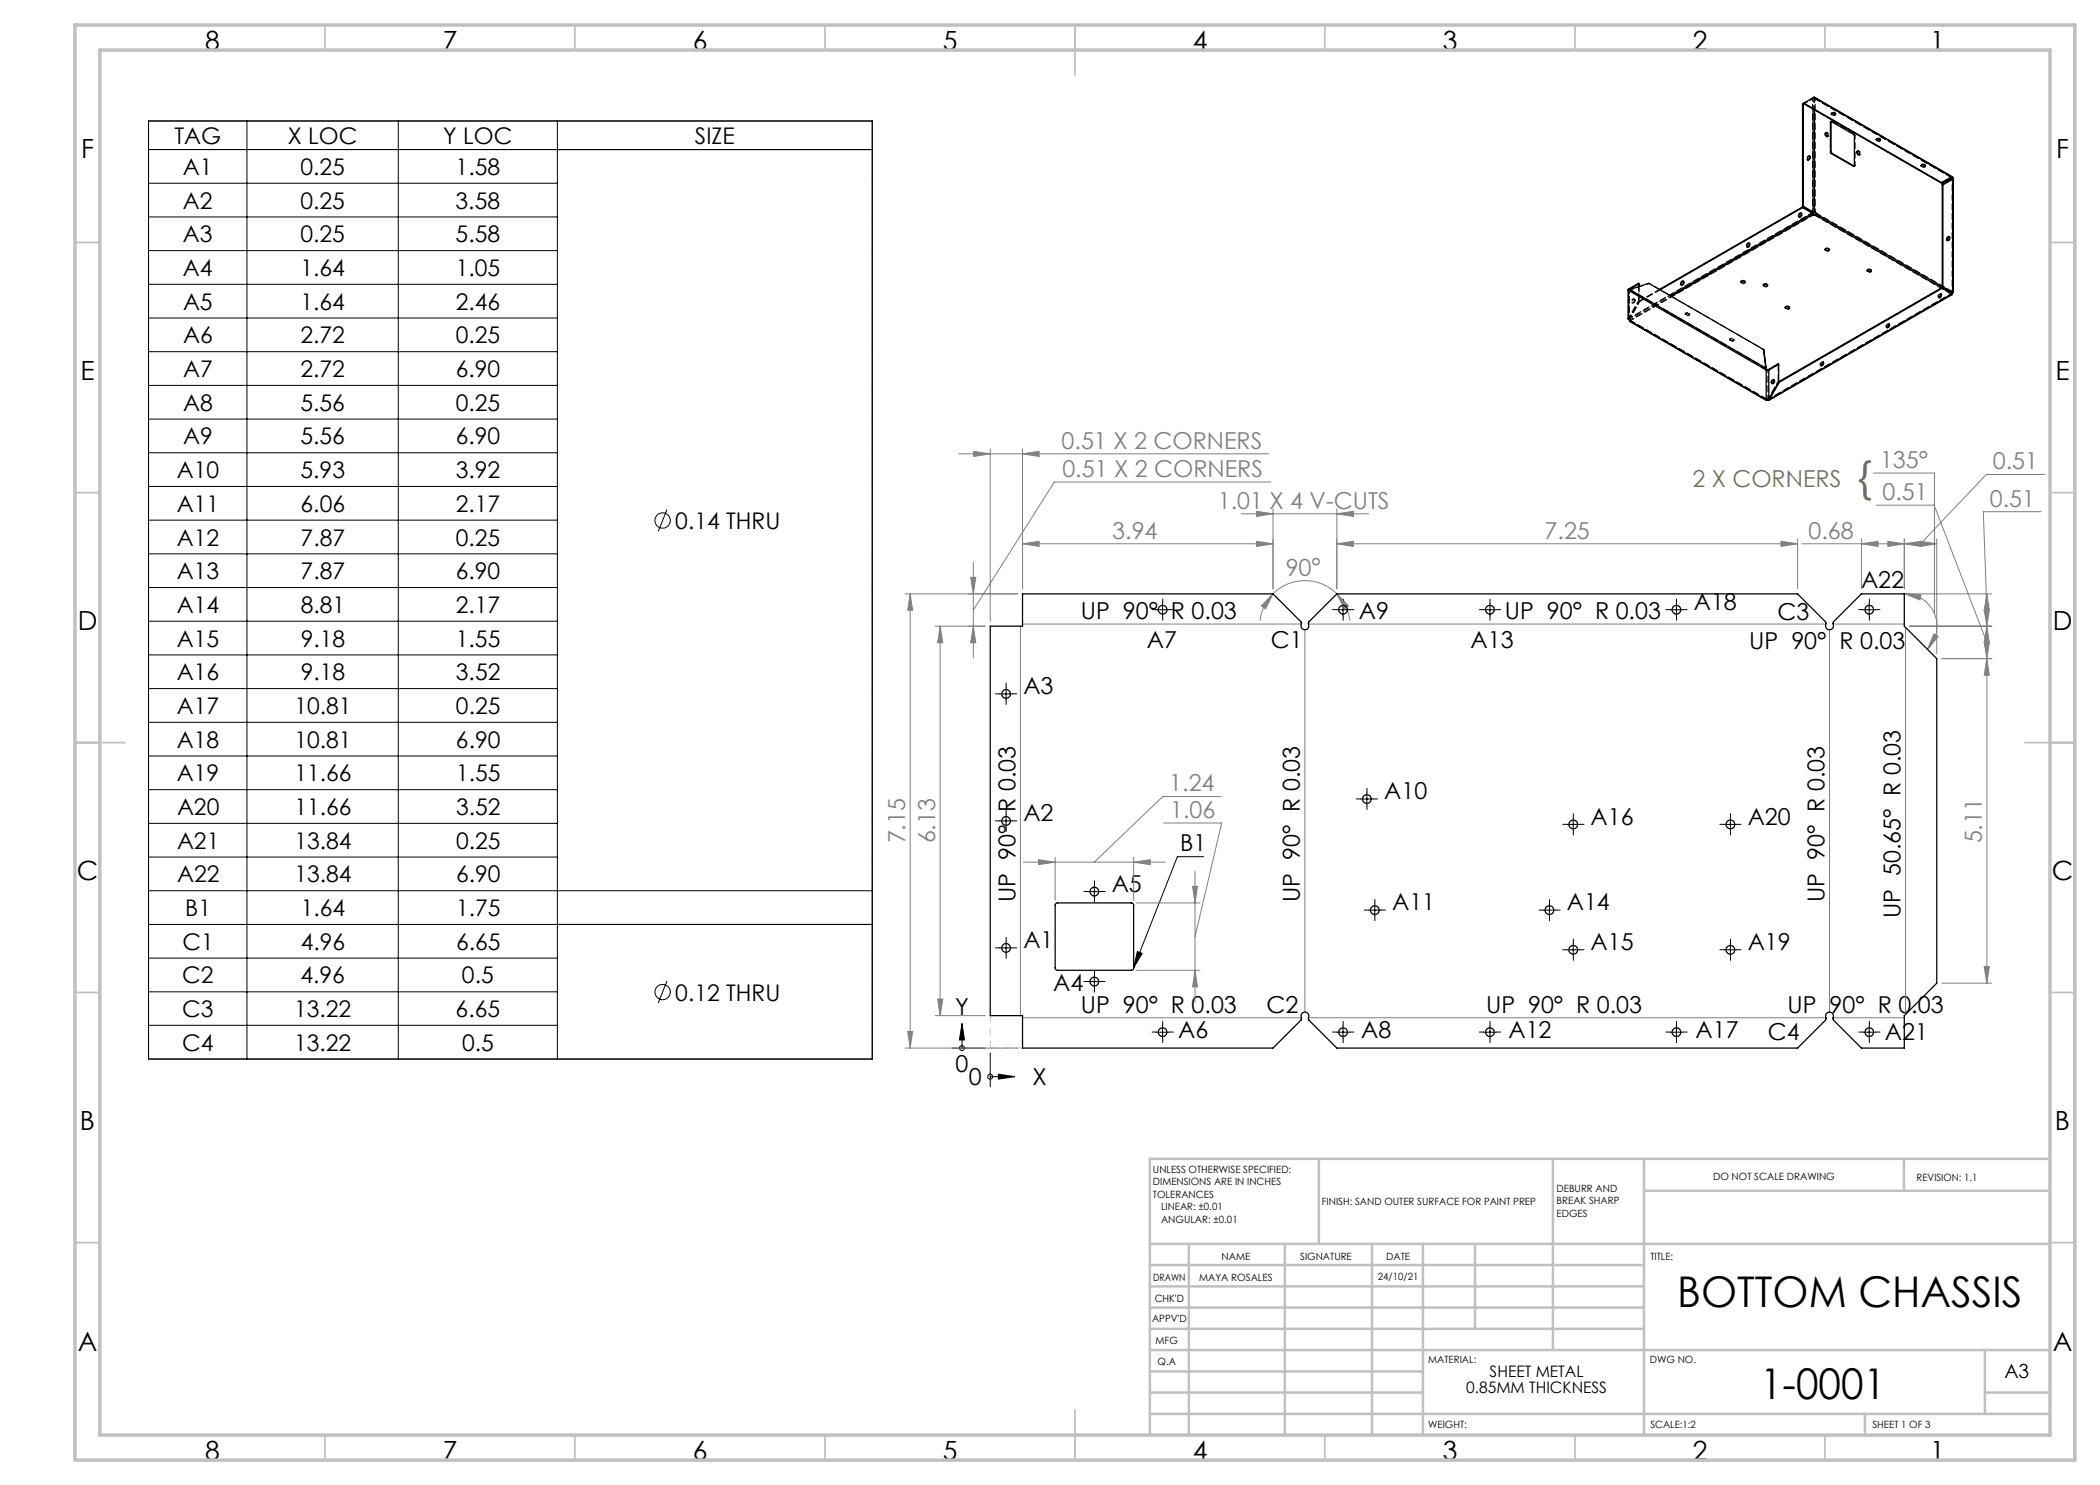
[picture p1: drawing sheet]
<svg xmlns="http://www.w3.org/2000/svg" width="420mm" height="297mm" viewBox="0 0 420 297" stroke-linecap="round" stroke-linejoin="round" font-family="sans-serif">
<g fill="none" stroke="#000" stroke-width=".2">
<path d="M29.7 29.9h144.7M29.7 24.2h144.7v187.6h-144.7zM29.7 36.7h81.8M49.4 24.2v187.6M79.7 24.2v187.6M111.5 24.2v187.6M29.7 43.4h81.8M29.7 50.1h81.8M29.7 56.9h81.8M29.7 63.6h81.8M29.7 70.3h81.8M29.7 77.1h81.8"/>
<path d="M29.7 83.8h81.8M29.7 90.6h81.8M29.7 97.3h81.8M29.7 104h81.8M29.7 110.8h81.8M29.7 117.5h81.8M133.4 101.9l-1.7 4.4M29.7 124.2h81.8M29.7 131h81.8M29.7 137.7h81.8M200 138.8h2.5M201.2 137.5v2.5"/>
<path d="M231.3 122h2.5M232.5 120.7v2.5M267.4 122h2.5M268.6 120.7v2.5M296.7 122h2.5M298 120.7v2.5M334 122h2.6M335.3 120.7v2.5M372.6 122h2.5M373.8 120.7v2.5M29.7 144.5h81.8M29.7 151.2h81.8"/>
<path d="M29.7 157.9h81.8M272.1 159.8h2.5M273.4 158.6v2.4M29.7 164.7h81.8M29.7 171.4h81.8M29.7 178.1h144.7M200 164.2h2.5M201.2 162.9v2.5M217.6 178.3h2.5M218.9 177.1v2.5M240.7 171.3h-5.2l-8.8 22.3M313.4 164.9h2.5"/>
<path d="M314.6 163.7v2.4M344.8 164.9h2.5M346.1 163.7v2.4M29.7 184.9h144.7M29.7 191.6h81.8M29.7 198.4h81.8M133.4 196.2l-1.7 4.4M200 189.6h2.5M201.2 188.3v2.5M217.6 196.3h2.5M218.9 195.1v2.5M227.5 190.3l.9 .4-1.7 2.9z"/>
<path d="M273.7 182h2.5M275 180.8v2.5M308.6 182h2.6M309.9 180.8v2.5M313.4 190h2.5M314.6 188.7v2.5M344.8 190h2.5M346.1 188.7v2.5M29.7 205.1h81.8M190.4 209.6h6.6M192.4 204.7l.5 3.3h-1zM192.4 208v1.6"/>
<path d="M198 210.6v6.7M198 215.3h1.7M199.7 214.8l3.3 .5-3.3 .5zM231.3 206.4h2.5M232.5 205.2v2.5M267.4 206.4h2.5M268.6 205.2v2.5M296.7 206.4h2.5M298 205.2v2.5M334 206.4h2.6M335.3 205.2v2.5M372.6 206.4h2.5"/>
<path d="M373.8 205.2v2.5"/>
<circle cx="132.5" cy="104.1" r="1.54"/>
<circle cx="132.5" cy="198.4" r="1.53"/>
<circle cx="192.4" cy="209.6" r=".5"/>
<circle cx="198" cy="215.3" r=".5"/>
</g>
<g fill="none" stroke="#808080" stroke-width=".2">
<path d="M191.7 90.8h62.1M194.7 90.3l3.3 .5-3.3 .5zM198 89.8v34.4M204.5 90.8l3.3-.5v1zM204.5 89.8v28M254.2 96.4h-43.3l-16.2 25.6M374.7 94.6h12.2v28.2M408.9 94.9h-11.6l-13.2 13.9M181 118.8h22.5M182 118.8l.5 3.3h-1zM182 118.8v90.8M194.1 115.5h1.1l-.5 3.3z"/>
<path d="M194.7 112.4v19.2M204.5 108.8l3.3-.5v1zM204.5 108.8h50.1M248.2 102.8h25.5M251.3 108.3l3.3 .5-3.3 .5zM251.3 102.3l3.3 .5-3.3 .5zM254.6 101.8v16M254.6 118.8l-1.5 3-.8-.6zM254.6 118.8a9 9 0 0 1 12.8 0M254.6 118.8a8.5 8.5 0 0 0-2.6 5.3M267.4 102.8l3.3-.5v1zM267.4 101.8v16"/>
<path d="M267.4 108.8l3.3-.5v1zM267.4 118.8l2.3 2.4-.8 .6zM267.4 118.8a8.8 8.8 0 0 1 2.6 5.3M267.4 108.8h92.1M356.2 108.3l3.3 .5-3.3 .5zM359.5 107.8v10M360.4 108.8h26.9M372.3 108.8l3.3-.5v1zM372.3 107.8v10M375.2 101h11.6l10.6 27.5M377.6 108.3l3.3 .5-3.3 .5zM380.9 118.7l3.3 .3-.2 1z"/>
<path d="M380.9 118.7a6.5 6.5 0 0 1 6 4 6.5 6.5 0 0 1-1.4 7.2M380.9 108.8l3.3-.5v1zM380.9 107.8v10M381.9 118.8h16.5M384.1 108.3l3.2 .5-3.2 .5zM387.3 107.8v22.9M397.4 118.8l.5 3.3h-1.1zM397.4 118.8v77.8M408.3 102.3h-11.6l.7 19.7M187 125.2h10M188 125.2l.6 3.3h-1.1zM188 125.2v77.9"/>
<path d="M194.7 125.2l.5 3.3h-1.1zM204.1 125.2v77.9M204.5 124.8h55.8M261 126v76.4M261.7 124.8h103.5M365.9 126v76.4M366.6 124.8h14.3M381.1 125.5v77.4M381.9 125.2h16.5M386.8 126.8l.8 .5-2.1 2.6zM388.4 131.7h10M396.8 122h1.1l-.5 3.2z"/>
<path d="M396.8 128.4h1.1l-.5 3.3zM397.4 125.2l.5 3.3h-1.1zM397.4 131.7l.5 3.3h-1.1zM244.2 159.3h-11.6l-13.7 13.1M204.7 172.4h28.4M207.7 171.9l3.3 .5-3.3 .5zM211 171.4v8.7M226.7 172.4l3.3-.5v1zM226.7 171.4v8.7M232.7 164.6h11.6l-5.3 22.7M238.5 177.3h1l-.5 3.3zM239 174.2v26.2"/>
<path d="M187.5 199.8h1.1l-.6 3.3zM227.2 180.6h12.8M227.2 194.1h12.8M239 194.1l.5 3.3h-1zM388.4 196.6h10M396.8 193.3h1.1l-.5 3.3zM181 209.6h22.5M181.5 206.3h1l-.5 3.3zM187 203.1h10M204.5 203.5h55.8M261.7 203.5h103.5M366.6 203.5h14.3"/>
</g>
<g fill="none" stroke="#000" stroke-width=".2" stroke-dasharray="15.2 1.3 1.3 1.3">
<path d="M200 138.8h-.9M201.2 137.5v-.9M202.5 138.8h.9M231.3 121.9h-.9M232.5 120.7v-.9M232.5 123.2v.9M233.8 121.9h.9M267.4 121.9h-.9M268.6 120.7v-.9M268.6 123.2v.9M269.9 121.9h.9M296.7 121.9h-.8"/>
<path d="M298 120.7v-.9M298 123.2v.9M299.2 121.9h.9M334.1 121.9h-.9M335.3 120.7v-.9M335.3 123.2v.9M336.6 121.9h.8M372.6 121.9h-.9M373.9 120.7v-.9M373.9 123.2v.9M375.1 121.9h.9M201.2 140v.9"/>
<path d="M272.1 159.8h-.8M273.4 158.5v-.8M274.6 159.8h.9M200 164.2h-.9M201.2 162.9v-.9M201.2 165.4v.9M202.5 164.2h.9M217.6 178.3h-.8M218.9 177.1v-.9M218.9 179.6v.8M220.1 178.3h.9M273.4 161v.9"/>
<path d="M313.4 164.9h-.9M314.7 163.6v-.9M314.7 166.1v.9M315.9 164.9h.9M344.9 164.9h-.9M346.1 163.6v-.9M346.1 166.1v.9M347.4 164.9h.8M200 189.6h-.9M201.2 188.3v-.9M201.2 190.8v.9M202.5 189.6h.9"/>
<path d="M217.6 196.3h-.8M218.9 195.1v-.9M218.9 197.6v.8M220.1 196.3h.9M273.7 182h-.8M275 180.8v-.9M275 183.3v.8M276.2 182h.9M308.7 182h-.9M309.9 180.8v-.9M309.9 183.3v.8M311.2 182h.8"/>
<path d="M313.4 190h-.9M314.7 188.7v-.9M314.7 191.2v.9M315.9 190h.9M344.9 190h-.9M346.1 188.7v-.9M346.1 191.2v.9M347.4 190h.8M231.3 206.4h-.9M232.5 205.2v-.9M232.5 207.7v.8M233.8 206.4h.9"/>
<path d="M267.4 206.4h-.9M268.6 205.2v-.9M268.6 207.7v.8M269.9 206.4h.9M296.7 206.4h-.8M298 205.2v-.9M298 207.7v.8M299.2 206.4h.9M334.1 206.4h-.9M335.3 205.2v-.9M335.3 207.7v.8M336.6 206.4h.8"/>
<path d="M372.6 206.4h-.9M373.9 205.2v-.9M373.9 207.7v.8M375.1 206.4h.9"/>
</g>
<path d="M198.1 203.1v6.5M204.5 209.6h-6.4" fill="none" stroke="#c0c0c0" stroke-width=".2" stroke-dasharray="15.2 1.3 1.3 1.3" stroke-dashoffset="13.9"/>
<g fill="none" stroke="#c0c0c0" stroke-width=".35">
<path d="M65 5v5M115 5v5M165 5v5M215 5v10M265 5v5M315 5v5M365 5v5M15 48.5h5M410 48.5h5M15 98.5h5M410 98.5h5M15 148.5h10"/>
<path d="M405 148.5h10M15 198.5h5M410 198.5h5M15 248.5h5M410 248.5h5M65 287v5M115 287v5M165 287v5M215 282v10M265 287v5M315 287v5M365 287v5"/>
</g>
<g fill="none" stroke="#c0c0c0" stroke-width=".5">
<path d="M263.8 231.8v17M310.6 231.8v38.2M328.8 231.8v55.2M328.8 238.2h81.2M380.8 231.8v6.4M410 231.8h-180v55.2M230 248.8h180M230 257.3h98.8M230 253h98.8M237.8 248.8v38.2M257 248.8v38.2M274.4 248.8v38.2"/>
<path d="M284.6 248.8v38.2M295 248.8v17M230 265.8h98.8M230 261.5h98.8M230 278.5h54.6M230 274.3h54.6M230 270h180M397 278.5h13M397 270v12.8M230 282.8h180M373 282.8v4.2"/>
</g>
<path d="M15 5h400v287h-400zM20 10h390v277h-390z" fill="none" stroke="#c0c0c0" stroke-width=".7"/>
<g fill="#000">
<path d="M227.5 190.3l.9 .4-1.7 2.9z"/>
<path d="M199.7 214.8l3.3 .5-3.3 .5zM192.4 204.7l.5 3.3h-1z"/>
</g>
<g fill="#808080">
<path d="M194.7 125.2l.5 3.3h-1.1zM194.1 115.5h1.1l-.5 3.3zM194.7 90.3l3.3 .5-3.3 .5zM204.5 90.8l3.3-.5v1zM204.5 108.8l3.3-.5v1zM251.3 108.3l3.3 .5-3.3 .5zM397.4 118.8l.5 3.3h-1.1zM396.8 122h1.1l-.5 3.2zM397.4 125.2l.5 3.3h-1.1zM396.8 128.4h1.1l-.5 3.3zM386.8 126.8l.8 .5-2.1 2.6zM380.9 118.7l3.3 .3-.2 1zM384.1 108.3l3.2 .5-3.2 .5zM380.9 108.8l3.3-.5v1zM207.7 171.9l3.3 .5-3.3 .5zM226.7 172.4l3.3-.5v1zM238.5 177.3h1l-.5 3.3zM239 194.1l.5 3.3h-1z"/>
<path d="M267.4 108.8l3.3-.5v1zM356.2 108.3l3.3 .5-3.3 .5z"/>
<path d="M267.4 118.8l2.3 2.4-.8 .6zM254.6 118.8l-1.5 3-.8-.6z"/>
<path d="M187.5 199.8h1.1l-.6 3.3zM188 125.2l.6 3.3h-1.1z"/>
<path d="M182 118.8l.5 3.3h-1zM181.5 206.3h1l-.5 3.3zM397.4 131.7l.5 3.3h-1.1zM396.8 193.3h1.1l-.5 3.3z"/>
<path d="M251.3 102.3l3.3 .5-3.3 .5zM267.4 102.8l3.3-.5v1zM372.3 108.8l3.3-.5v1zM377.6 108.3l3.3 .5-3.3 .5z"/>
</g>
<g fill="none" stroke="#000" stroke-width=".25">
<path d="M362.8 19.5l.1-.1 27.6 15.9M362.8 19.5l27.5 15.9M362.8 19.5l-2 1.1M360.5 20.8h.1M360.5 20.8v20.4M360.6 20.8v20.5M360.8 20.6l27.5 15.9M360.8 20.8l27.5 15.9M360.8 20.6v.2M360.8 20.8h-.2M360.8 20.6l-.3 .2M361.7 31.3h.2a.4 .4 0 0 1 .1 .5 .4 .4 0 0 1-.5 .1z"/>
<path d="M361.9 31.3v.3l-.4 .4M362.6 21.8v20.6M362.9 22v20.4M365.1 26.6a.47 .47 0 0 1 .4 .3 .47 .47 0 0 1-.1 .5 .56 .56 0 0 1-.3-.8zM365.2 26.6a.54 .54 0 0 0 .4 .7M366.1 24.4l.2-.1 4.5 2.7 .1 6.2-.2 .1M366.1 30.4l.2 .3M366.1 24.4v6M366.2 30.3l.2 .4M366.2 24.3l-.1 .1M366.2 24.3v6M366.2 30.3l-.1 .1"/>
<path d="M366.3 22.8a.59 .59 0 0 1 .8 0M366.3 30.7l4.4 2.6M366.3 22.6a.48 .48 0 0 1 .8 .2 .41 .41 0 0 1-.5 .2 .41 .41 0 0 1-.3-.4zM366.4 30.7h-.1M366.4 30.7l4.4 2.5M370.8 33.2h.1M370.8 33.2l-.1 .1M371.4 30.3a.48 .48 0 0 1 .5 .2 .48 .48 0 0 1-.1 .5 .55 .55 0 0 1-.4-.7zM371.5 30.2a.59 .59 0 0 0 .4 .8M375.2 28a.59 .59 0 0 1 .9 0M375.3 27.8a.4 .4 0 0 1 .5-.1 .4 .4 0 0 1 .2 .4 .48 .48 0 0 1-.8-.2zM384.2 33.2a.59 .59 0 0 1 .9 0"/>
<path d="M384.3 32.9a.46 .46 0 0 1 .8 .3 .41 .41 0 0 1-.5 .2 .41 .41 0 0 1-.3-.5zM388.3 36.5v.2M388.4 36.9v20.4M388.4 36.9l.2 .1M388.6 37v20.4M390.3 35.4l.2-.1 .1 .2M390.3 35.5l.1 .1M390.3 35.5l-2 1.2M390.3 35.4l-2 1.1M390.3 35.4v.1M390.4 35.6v.1M390.4 35.7l-2 1.2"/>
<path d="M390.4 35.7l.2 .1M390.6 35.5l.1 .1-.1 .2M390.6 35.8l-2 1.2M390.6 35.8v22.8M390.6 35.5l-.2 .1M390.7 35.7v22.8l-.1 .1M325.6 58v5.8l.1 .1M325.7 57.8l-.1 .1 .1 .2M325.7 58.1l27.5 15.9M325.7 58.1v5.8M325.7 57.8l.1 .1M325.8 57.9v.1"/>
<path d="M326 57.9l-.3 .2M326 57.9l27.2 15.7M326 57.9l3.7-1.2 23 13.2M327.8 56.8l-2 1.1M327.8 56.8v.5M327.8 56.8l-.1-.1-2 1.1M336.3 56.5l.3-.2a.43 .43 0 0 1 .1 .5 .43 .43 0 0 1-.5 .2zM336.7 56.3a.58 .58 0 0 1-.5 .7M348.2 56.4a.59 .59 0 0 1 .8 0M348.2 56.2a.46 .46 0 0 1 .8 .2 .41 .41 0 0 1-.5 .2 .41 .41 0 0 1-.3-.4zM349.5 48.9l.3-.3a.43 .43 0 0 1 .1 .6 .43 .43 0 0 1-.5 .2zM349.8 48.6a.58 .58 0 0 1-.4 .8"/>
<path d="M352.7 57.1a.55 .55 0 0 1 .8 0M352.7 56.9a.41 .41 0 0 1 .5-.2 .41 .41 0 0 1 .2 .4 .42 .42 0 0 1-.4 .2 .42 .42 0 0 1-.3-.4zM359.9 42.9l.3-.3a.42 .42 0 0 1 .1 .6 .42 .42 0 0 1-.5 .2zM360.2 42.6a.58 .58 0 0 1-.4 .8M360.5 41.5l-28.5 16.5M360.5 41.5l2 1.1M360.5 41.5l-.1-.1-28.5 16.5M360.5 41.2l.1 .1M360.5 41.2l2.1 1.2M360.6 41.3l2 1.1M362.5 42.6l.1 .3M362.5 42.6l-28.5 16.5"/>
<path d="M362.6 42.9h.4M362.6 42.4h.3M362.6 42.9l-28.3 16.4M362.9 42.4l.2 .3M363 42.9l25.3 14.7M363.1 42.7v.2h-.1M363.1 42.7l25.3 14.6M365 49.9a.55 .55 0 0 1 .8 0M365.1 49.7a.41 .41 0 0 1 .4-.1 .41 .41 0 0 1 .3 .4 .42 .42 0 0 1-.5 .1 .42 .42 0 0 1-.2-.4zM373.4 54a.49 .49 0 0 1 .9 .1 .49 .49 0 0 1-.9-.1zM373.4 54.1l.3-.1 .6 .1M387.8 59l.3-.2a.43 .43 0 0 1 .1 .5 .43 .43 0 0 1-.5 .2z"/>
<path d="M388.2 58.8a.58 .58 0 0 1-.5 .7M388.3 57.6h.1M388.3 57.6l-32.6 18.7M388.4 57.6l-32.5 18.8M388.4 57.6l2 1.2M388.4 57.3l.2 .1M388.4 57.3l2.2 1.3M388.6 57.4l2 1.2M389.6 47.5l.2-.1a.38 .38 0 0 1 .1 .5 .38 .38 0 0 1-.5 .1zM389.9 47.4l-.2 .5-.3 .2M390.2 58.3l-.1 .3M390.3 58.4l-.1 .2"/>
<path d="M390.4 58.8v.1l-36.6 21.2M390.4 58.8l-36.5 21.1M325.7 63.9l.2 .3M325.9 64.2l.1 .1 27.1 15.7M325.9 64.2l27.1 15.6M352.7 69.9l.5 3.8M352.7 69.9l.5 3.7M353 79.8l.1 .2h.2M353.1 79.8h-.1M353.2 73.6v.4M353.2 79.7l.1 .3M353.2 73.6v.1"/>
<path d="M353.2 79.8l.3 .1 .3-.1M353.2 74h.6M353.2 73.7l.2 .2M353.2 79.8h-.2M353.2 74v5.8M353.3 80h.3M353.4 73.9h.2M353.4 73.9l-.2 .1M353.6 73.9l.2 .1M353.6 79.9v.1M353.7 79.9h.1M353.7 79.9l.1 .1"/>
<path d="M353.8 74v5.8M353.8 79.8l.1 .1M353.9 79.9l-.1 .1M354.5 76.1l.2-.1a.37 .37 0 0 1 .2 .5 .37 .37 0 0 1-.6 .1zM354.8 76a.59 .59 0 0 1-.4 .7M355.7 72.9l-1.9 1.1M355.7 72.9v3.5M355.7 76.4l-1.9 3.4M355.7 72.9l-.1-.1-2 1.1M355.7 76.4h.2M355.9 76.4l-2 3.5M357 61.6a.55 .55 0 0 1 .9 0"/>
<path d="M357.1 61.3a.41 .41 0 0 1 .5-.1 .41 .41 0 0 1 .2 .4 .42 .42 0 0 1-.4 .1 .42 .42 0 0 1-.3-.4zM364.5 72.4h.1a.43 .43 0 0 1 .1 .5 .43 .43 0 0 1-.5 .2v-.3zM364.6 72.4a.66 .66 0 0 1-.4 .7M377.6 64.8h.1a.41 .41 0 0 1 .2 .5 .41 .41 0 0 1-.5 .2v-.3zM377.8 64.8a.6 .6 0 0 1-.4 .7M353.6 80h.2M198 125.2h6.5v-6.4h50.1l5.6 5.6 .1 .3a.8 .8 0 0 0 .7 1.3 .8 .8 0 0 0 .7-1.3l.1-.3 5.6-5.6h92.1l5.6 5.6 .1 .3a.8 .8 0 0 0 .7 1.3 .8 .8 0 0 0 .7-1.3l.1-.3 5.6-5.6h8.6v6.4l6.4 6.5v64.9l-6.4 6.5v6.5h-8.6l-5.6-5.6-.1-.3a.8 .8 0 0 0-.7-1.3 .8 .8 0 0 0-.7 1.3l-.1 .3-5.6 5.6h-92.1l-5.6-5.6-.1-.3a.8 .8 0 0 0-.7-1.3 .8 .8 0 0 0-.7 1.3l-.1 .3-5.6 5.6h-50.1v-6.5h-6.5zM211.2 180.7l.2-.1 15.1 .1 .2 .3v12.8l-.4 .3-15.1-.1-.2-.3v-12.7z"/>
<circle cx="201.2" cy="138.8" r=".88"/>
<circle cx="232.5" cy="121.9" r=".88"/>
<circle cx="268.6" cy="122" r=".88"/>
<circle cx="298" cy="121.9" r=".89"/>
<circle cx="335.3" cy="122" r=".88"/>
<circle cx="373.8" cy="122" r=".88"/>
<circle cx="273.4" cy="159.8" r=".88"/>
<circle cx="201.2" cy="164.2" r=".88"/>
<circle cx="218.9" cy="178.3" r=".88"/>
<circle cx="314.6" cy="164.9" r=".88"/>
<circle cx="346.1" cy="164.9" r=".88"/>
<circle cx="201.2" cy="189.6" r=".88"/>
<circle cx="218.9" cy="196.3" r=".89"/>
<circle cx="275" cy="182" r=".88"/>
<circle cx="309.9" cy="182" r=".88"/>
<circle cx="314.6" cy="190" r=".88"/>
<circle cx="346.1" cy="190" r=".88"/>
<circle cx="232.5" cy="206.4" r=".88"/>
<circle cx="268.6" cy="206.4" r=".87"/>
<circle cx="298" cy="206.4" r=".88"/>
<circle cx="335.3" cy="206.4" r=".87"/>
<circle cx="373.8" cy="206.4" r=".87"/>
</g>
<path d="M326.1 58l27.2 15.7M331.9 57.9l-4.1 2.3M332 57.9l-4 2.4M390.1 58.7l-27.1-15.6M390.4 58.3l-27.2-15.7M353.2 79.7l-27.1-15.6" fill="none" stroke="#000" stroke-width=".2" stroke-dasharray="1.3 .6" stroke-dashoffset=".2"/>
<g fill="none" stroke="#000" stroke-width=".2" stroke-dasharray="1.3 .6">
<path d="M362.6 19.7l-.1-.1M362.8 19.6l.1 .1M362.8 19.5v.1M362.9 19.7h-.3M363 19.4v.2M363 19.6l27.6 15.9M363 19.6h-.5M363 19.6l-.1 .1M361.4 31.9l.2 .1M362 31.2h-.1M365.2 26.5l-.1 .1M365.5 27.3l.2-.1"/>
<path d="M366.2 24.3l.2-.1M366.3 22.7v.2M366.3 24.3l.1-.1M366.3 24.2l-.1 .1M366.4 24.2l4.4 2.6M367.1 22.9v-.2M370.7 26.8h.1M370.8 33.3l.2-.1M370.8 26.8l.2 .3M370.9 27.2l.1-.1M370.9 33.2l.1-.1M371 33.1l-.1 .1"/>
<path d="M371.6 30.2h-.1M371.9 31l.1-.1M375.2 27.9v.2M376.1 28.1v-.2M384.2 33.1v.1M385.1 33.2v-.1M390.3 35.5l-27.5-15.9M390.4 35.5l-27.5-15.9M390.6 35.5v.3M325.7 58.1l.2-.1M325.7 57.8v.3M325.8 58.1l.1-.1"/>
<path d="M325.9 58h.2M325.9 58h.1M326 57.9l.1 .1M326.9 59.9l-.1-.1M329.8 56.6v.1M336.2 57h.1M336.7 56.2h-.3M336.7 56.3l-.1-.1M348.2 56.3v.2M349 56.5v-.2M349.4 49.3l.1 .1M349.9 48.6h-.3"/>
<path d="M349.9 48.7l-.1-.1M352.7 57v.1M353.5 57.1v-.1M359.7 43.3l.2 .1M360.2 42.6h-.2M360.3 42.7l-.1-.1M362.4 42.6h.1M362.5 42.7h.1M362.5 42.7l-.1-.1M362.5 42.3h.2M362.6 43l.4 .1M362.6 43v-.1"/>
<path d="M362.6 43l-.1-.3M362.7 42.3h.3M362.7 42.3v.1M363 43.1v-.2M363 42.3l-.1 .1M363.2 42.6v.3l-.2 .2M363.2 42.6l-.1 .1M363.2 42.6l-.2-.3M365 49.9v.1M365.9 50v-.1M373.4 54.1v.1M374.3 54.2v-.1"/>
<path d="M387.7 59.5h.1M388.2 58.8l-.1-.1M389.4 48l.1 .1M389.4 48.1l-.1-.3M389.9 47.4l-.1-.1M390.1 58.6v.2M390.1 58.6l.1 .2M390.1 58.6v.1M390.1 58.7l.1 .2M390.1 58.7l.1-.1M390.2 58.8v.1M390.2 58.3h.2"/>
<path d="M390.3 58.4l.1-.1M390.3 58.7h.1M390.3 58.7l-.1 .1M390.4 58.9h-.2M390.4 58.2l-.1 .1M390.4 58.3l.1 .2M390.4 58.3h-.2M390.4 58.3l.2-.1M390.4 58.8l-.1-.1M390.4 58.9l-.1-.2M390.5 58.5h-.1M390.6 58.2l.1 .2"/>
<path d="M390.6 58.2l-.2 .1M390.7 58.5h-.2M325.6 63.8v-.1M325.6 63.7l.1-.1M325.6 63.7l.2 .1M325.7 63.6l.2 .1M325.8 63.8l.1-.1M325.8 63.9h.2M325.8 63.9l.3 .2M325.9 63.6l.1 .1M325.9 63.6l-.1 .3M325.9 63.8h-.1"/>
<path d="M325.9 63.8l.2 .3M325.9 63.8l-.2 .1M326 63.9l.1 .1M326 63.7v.2M326.1 64.1h-.2M326.1 64v.1M326.2 64.3h-.1M326.2 64.1h-.1M326.2 64.1l-.1-.1M326.2 64.1v.2M326.2 64.3l-.1-.2M326.2 64.3v-.2"/>
<path d="M326.4 60.5l.1 .1M327.8 60.2l.2 .1M327.8 60.2l-.1-.1M337.1 62.8v.1M337.9 62.9v-.1M345.9 67.9v.1M346.8 68v-.1M353.1 79.8l.1-.1M353.2 79.7h.2M353.2 79.7l-.1 .1M353.3 79.8l.1-.1M353.3 80l-.2-.2"/>
<path d="M353.3 79.8l-.1-.1M353.4 73.9l-27.5-15.9M353.6 79.8l-.2-.1M353.6 79.9v-.1M353.6 79.8h-.3M353.7 79.7l-.1 .1M353.8 79.8h-.2M353.8 79.8l-.1-.1M353.9 79.8l-.3 .2M354.3 76.7h.1M354.4 76.7l-.2-.2M354.9 76l-.2-.1"/>
<path d="M355.6 76.3h.2M355.8 76.3h.1M357 61.5v.1M357.9 61.6v-.1M364.1 73.1l.1 .1M364.7 72.4l-.2-.1M377.3 65.5h.1M377.9 64.8l-.2-.1"/>
</g>
<g fill="none" stroke="#000" stroke-width=".2" stroke-dasharray="1.3 .6" stroke-dashoffset=".6">
<path d="M362.5 19.6l-1.7 1M361.9 31.2a.43 .43 0 0 0-.5 .2 .43 .43 0 0 0 .1 .5M365.2 26.5a.43 .43 0 0 1 .5 .2 .43 .43 0 0 1-.1 .6M367.1 22.8a.43 .43 0 0 1-.4 .3 .43 .43 0 0 1-.4-.3M371.5 30.2a.43 .43 0 0 1 .5 .2 .43 .43 0 0 1-.1 .5M376.1 28a.43 .43 0 0 1-.4 .3 .43 .43 0 0 1-.4-.3M385.1 33.2a.43 .43 0 0 1-.4 .3 .43 .43 0 0 1-.5-.3M325.8 57.9v5.9M325.9 58v5.8M329.8 56.7l-3.7 1.3M349 56.4a.43 .43 0 0 1-.4 .3 .43 .43 0 0 1-.4-.3M353.5 57.1a.43 .43 0 0 1-.4 .3 .43 .43 0 0 1-.4-.3"/>
<path d="M365.9 49.9a.43 .43 0 0 1-.5 .4 .43 .43 0 0 1-.4-.4M374.3 54.1a.43 .43 0 0 1-.4 .4 .43 .43 0 0 1-.5-.4M387.8 59.5a.43 .43 0 0 1-.1-.5 .43 .43 0 0 1 .5-.2M390.1 58.6l-1.8-1.1M390.2 58.3l-1.7-1M325.7 63.6l2-3.5M325.9 63.7l1.9-3.5M327.8 60.2l-1.9 3.4M328 60.3l-2 3.4M353.4 79.7v-5.8M353.7 73.9v5.8M353.8 79.8l2-3.5"/>
<path d="M355.6 76.3l-1.9 3.4M357.9 61.5a.43 .43 0 0 1-.4 .4 .43 .43 0 0 1-.4-.4M364.2 73.1a.43 .43 0 0 1-.1-.5 .43 .43 0 0 1 .5-.2M377.4 65.5a.43 .43 0 0 1-.1-.5 .43 .43 0 0 1 .5-.2"/>
</g>
<path d="M327.7 60.1v-3.5M355.6 76.3v-3.5" fill="none" stroke="#000" stroke-width=".2" stroke-dasharray="1.3 .6" stroke-dashoffset="-.2"/>
<path d="M362.5 42.3v-22.7M363 42.3v-22.7M390.4 58.5v-22.8M390.5 58.4v-22.7M326.1 64l8.2-4.8M352.8 69.9l-23-13.2" fill="none" stroke="#000" stroke-width=".2" stroke-dasharray="1.3 .6" stroke-dashoffset=".7"/>
<g fill="none" stroke="#000" stroke-width=".2" stroke-dasharray="1.3 .6" stroke-dashoffset=".5">
<path d="M362.6 19.7l-1.8 1.1M362.6 19.7v2.1M371 27.1v6M326.9 60v-.1a.38 .38 0 0 0-.5 .1 .38 .38 0 0 0 .1 .5l.4-.5M336.4 56.2a.43 .43 0 0 0-.1 .8M349.6 48.6a.43 .43 0 0 0-.2 .8M360 42.6a.43 .43 0 0 0-.2 .8M389.3 47.8a.43 .43 0 0 1 .6-.5M325.9 63.6l36.5-21M326.1 64.1l36.5-21.1M327 60.1v-.2a.38 .38 0 0 0-.5 .2 .38 .38 0 0 0 .2 .5l.3-.5M337.2 62.9a.36 .36 0 0 0 .5 .1 .36 .36 0 0 0 .1-.4 .36 .36 0 0 0-.5-.1 .36 .36 0 0 0-.1 .4"/>
<path d="M337.8 62.7l.1 .1a.38 .38 0 0 1-.4 .4 .38 .38 0 0 1-.4-.4l.7-.1M346.1 68.1a.36 .36 0 0 0 .4 .1 .36 .36 0 0 0 .2-.5 .36 .36 0 0 0-.5-.1 .36 .36 0 0 0-.1 .5M346.7 67.8l.1 .1a.38 .38 0 0 1-.4 .4 .38 .38 0 0 1-.4-.4l.7-.1M353.7 79.9l36.6-21.2M353.8 79.8l36.5-21.1M354.2 76.5a.43 .43 0 0 1 .6-.5"/>
</g>
<path d="M362.9 19.7l27.4 15.8M327.8 60.2v-2.9" fill="none" stroke="#000" stroke-width=".2" stroke-dasharray="1.3 .6" stroke-dashoffset=".1"/>
<path d="M362.8 19.6l-2 1.2M362.9 22v-2.3M362.4 42.6l-2-1.2M388.3 57.5l2 1.2" fill="none" stroke="#000" stroke-width=".2" stroke-dasharray="1.3 .6" stroke-dashoffset=".4"/>
<path d="M334 59.1l-8 4.6" fill="none" stroke="#000" stroke-width=".2" stroke-dasharray="1.3 .6" stroke-dashoffset=".8"/>
<path d="M326.1 64.2l27.1 15.6" fill="none" stroke="#000" stroke-width=".2" stroke-dasharray="1.3 .6" stroke-dashoffset=".3"/>
<text font-size="8.5" fill="#808040" x="371.5" y="98.3">{</text>
<g font-size="8.5">
<text x="335.5" y="261.3">BOTTOM CHASSIS</text>
<text x="352" y="279.7">1-0001</text>
</g>
<g font-size="5.3">
<text x="41" y="9.9">8</text>
<text x="88.5" y="9.9">7</text>
<text x="138.5" y="9.9">6</text>
<text x="188.5" y="9.9">5</text>
<text x="238.5" y="9.9">4</text>
<text x="288.5" y="9.9">3</text>
<text x="338.5" y="9.9">2</text>
<text x="386" y="9.9">1</text>
<text x="16.2" y="31.7">F</text>
<text x="411.2" y="31.7">F</text>
<text x="16.1" y="75.9">E</text>
<text x="411.1" y="75.9">E</text>
<text x="15.5" y="125.9">D</text>
<text x="410.5" y="125.9">D</text>
<text x="15.4" y="175.9">C</text>
<text x="410.4" y="175.9">C</text>
<text x="16" y="225.9">B</text>
<text x="411" y="225.9">B</text>
<text x="15.5" y="270.2">A</text>
<text x="410.5" y="270.2">A</text>
<text x="41" y="291.9">8</text>
<text x="88.5" y="291.9">7</text>
<text x="138.5" y="291.9">6</text>
<text x="188.5" y="291.9">5</text>
<text x="238.5" y="291.9">4</text>
<text x="288.5" y="291.9">3</text>
<text x="338.5" y="291.9">2</text>
<text x="386" y="291.9">1</text>
</g>
<g font-size="4.7" fill="#808080">
<text x="212.3" y="89.7">0.51 X 2 CORNERS</text>
<text x="212.5" y="95.4">0.51 X 2 CORNERS</text>
<text x="376" y="93.6">135°</text>
<text x="398.6" y="93.8">0.51</text>
<text x="243.6" y="101.7">1.01 X 4 V-CUTS</text>
<text x="376.5" y="100">0.51</text>
<text x="398" y="101.3">0.51</text>
<text x="222.5" y="107.7">3.94</text>
<text x="308.9" y="107.7">7.25</text>
<text x="361.7" y="107.7">0.68</text>
<text x="257.2" y="115.2" transform="rotate(-2 257.2 115.2)">90°</text>
<text x="233.9" y="158.3">1.24</text>
<text x="234" y="163.6">1.06</text>
<text x="181" y="168.7" transform="rotate(-90 181 168.7)">7.15</text>
<text x="187" y="168.7" transform="rotate(-90 187 168.7)">6.13</text>
<text x="396.4" y="168.7" transform="rotate(-90 396.4 168.7)">5.11</text>
</g>
<text font-size="4.7" fill="#808040" x="338.5" y="97.4">2 X CORNERS</text>
<g font-size="4.7">
<text x="372.2" y="117.5">A22</text>
<text x="216.2" y="123.8">UP 90° R 0.03</text>
<text x="271.8" y="123.8">A9</text>
<text x="301" y="123.8">UP 90° R 0.03</text>
<text x="338.7" y="122">A18</text>
<text x="355.5" y="124">C3</text>
<text x="229.4" y="129.6">A7</text>
<text x="254.2" y="129.6">C1</text>
<text x="294.1" y="129.6">A13</text>
<text x="349.9" y="129.9">UP 90° R 0.03</text>
<text x="204.7" y="138.8">A3</text>
<text x="276.8" y="159.9">A10</text>
<text x="204.7" y="164.2">A2</text>
<text x="318.1" y="164.9">A16</text>
<text x="349.5" y="164.9">A20</text>
<text x="236" y="170.3">B1</text>
<text x="222.3" y="178.4">A5</text>
<text x="203.1" y="180.4" transform="rotate(-90 203.1 180.4)">UP 90° R 0.03</text>
<text x="260" y="180.4" transform="rotate(-90 260 180.4)">UP 90° R 0.03</text>
<text x="278.4" y="182.1">A11</text>
<text x="313.3" y="182.1">A14</text>
<text x="364.9" y="180.4" transform="rotate(-90 364.9 180.4)">UP 90° R 0.03</text>
<text x="380.1" y="183.7" transform="rotate(-90 380.1 183.7)">UP 50.65° R 0.03</text>
<text x="204.7" y="189.6">A1</text>
<text x="318.1" y="190">A15</text>
<text x="349.5" y="190">A19</text>
<text x="191" y="202.9">Y</text>
<text x="210.6" y="198.1">A4</text>
<text x="216.2" y="202.5">UP 90° R 0.03</text>
<text x="253.3" y="202.5">C2</text>
<text x="297.2" y="202.5">UP 90° R 0.03</text>
<text x="357.5" y="202.5">UP 90° R 0.03</text>
<text x="235.6" y="207.7">A6</text>
<text x="272.3" y="207.7">A8</text>
<text x="301.7" y="207.7">A12</text>
<text x="339.1" y="207.7">A17</text>
<text x="353.6" y="208.1">C4</text>
<text x="377" y="208.1">A21</text>
<text x="191.1" y="214.3">0</text>
<text x="193.8" y="217.1">0</text>
<text x="206.5" y="217.1">X</text>
</g>
<g font-size="4.6">
<text x="34.9" y="28.8">TAG</text>
<text x="57.6" y="28.8">X LOC</text>
<text x="88.7" y="28.8">Y LOC</text>
<text x="139" y="28.8">SIZE</text>
<text x="36.6" y="35.1">A1</text>
<text x="60.1" y="35.1">0.25</text>
<text x="91.1" y="35.1">1.58</text>
<text x="36.6" y="41.7">A2</text>
<text x="60.1" y="41.7">0.25</text>
<text x="91.1" y="41.7">3.58</text>
<text x="36.6" y="48.5">A3</text>
<text x="60.1" y="48.5">0.25</text>
<text x="91.1" y="48.5">5.58</text>
<text x="36.6" y="55.2">A4</text>
<text x="60.1" y="55.2">1.64</text>
<text x="91.1" y="55.2">1.05</text>
<text x="36.6" y="61.9">A5</text>
<text x="60.1" y="61.9">1.64</text>
<text x="91.1" y="61.9">2.46</text>
<text x="36.6" y="68.7">A6</text>
<text x="60.1" y="68.7">2.72</text>
<text x="91.1" y="68.7">0.25</text>
<text x="36.6" y="75.4">A7</text>
<text x="60.1" y="75.4">2.72</text>
<text x="91.1" y="75.4">6.90</text>
<text x="36.6" y="82.2">A8</text>
<text x="60.1" y="82.2">5.56</text>
<text x="91.2" y="82.2">0.25</text>
<text x="36.6" y="88.9">A9</text>
<text x="60.1" y="88.9">5.56</text>
<text x="91.2" y="88.9">6.90</text>
<text x="35.4" y="95.6">A10</text>
<text x="60.1" y="95.6">5.93</text>
<text x="91.2" y="95.6">3.92</text>
<text x="35.4" y="102.4">A11</text>
<text x="60.1" y="102.4">6.06</text>
<text x="91.2" y="102.4">2.17</text>
<text x="135.1" y="105.8">0.14 THRU</text>
<text x="35.4" y="109.1">A12</text>
<text x="60.1" y="109.1">7.87</text>
<text x="91.2" y="109.1">0.25</text>
<text x="35.4" y="115.8">A13</text>
<text x="60.1" y="115.8">7.87</text>
<text x="91.2" y="115.8">6.90</text>
<text x="35.4" y="122.6">A14</text>
<text x="60.1" y="122.6">8.81</text>
<text x="91.2" y="122.6">2.17</text>
<text x="35.4" y="129.3">A15</text>
<text x="60.1" y="129.3">9.18</text>
<text x="91.2" y="129.3">1.55</text>
<text x="35.4" y="136.1">A16</text>
<text x="60.1" y="136.1">9.18</text>
<text x="91.2" y="136.1">3.52</text>
<text x="35.4" y="142.8">A17</text>
<text x="58.9" y="142.8">10.81</text>
<text x="91.2" y="142.8">0.25</text>
<text x="35.4" y="149.5">A18</text>
<text x="58.9" y="149.5">10.81</text>
<text x="91.2" y="149.5">6.90</text>
<text x="35.4" y="156.3">A19</text>
<text x="58.9" y="156.3">11.66</text>
<text x="91.2" y="156.3">1.55</text>
<text x="35.4" y="163">A20</text>
<text x="58.9" y="163">11.66</text>
<text x="91.2" y="163">3.52</text>
<text x="35.4" y="169.7">A21</text>
<text x="58.9" y="169.7">13.84</text>
<text x="91.2" y="169.7">0.25</text>
<text x="35.4" y="176.5">A22</text>
<text x="58.9" y="176.5">13.84</text>
<text x="91.2" y="176.5">6.90</text>
<text x="37.1" y="183.2">B1</text>
<text x="60.2" y="183.2">1.64</text>
<text x="91.2" y="183.2">1.75</text>
<text x="36.5" y="190">C1</text>
<text x="60.2" y="190">4.96</text>
<text x="91.2" y="190">6.65</text>
<text x="36.4" y="196.7">C2</text>
<text x="60.1" y="196.7">4.96</text>
<text x="92.4" y="196.7">0.5</text>
<text x="36.4" y="203.4">C3</text>
<text x="58.8" y="203.4">13.22</text>
<text x="91.1" y="203.4">6.65</text>
<text x="135.1" y="200.1">0.12 THRU</text>
<text x="36.4" y="210.2">C4</text>
<text x="58.8" y="210.2">13.22</text>
<text x="92.4" y="210.2">0.5</text>
</g>
<text font-size="3.9" x="400.9" y="275.5">A3</text>
<g font-size="3.2">
<text x="297.9" y="275.4">SHEET METAL</text>
<text x="293.3" y="278.5">0.85MM THICKNESS</text>
</g>
<g font-size="2">
<text x="230.6" y="234.6">UNLESS OTHERWISE SPECIFIED:</text>
<text x="230.6" y="237.1">DIMENSIONS ARE IN INCHES</text>
<text x="230.6" y="239.6">TOLERANCES</text>
<text x="311.3" y="238.4">DEBURR AND</text>
<text x="342.6" y="236">DO NOT SCALE DRAWING</text>
<text x="383.3" y="236.2">REVISION: 1.1</text>
<text x="232.2" y="242.1">LINEAR: ±0.01</text>
<text x="232.2" y="244.6">ANGULAR: ±0.01</text>
<text x="264.4" y="240.9">FINISH: SAND OUTER SURFACE FOR PAINT PREP</text>
<text x="311.3" y="240.9">BREAK SHARP</text>
<text x="311.3" y="243.4">EDGES</text>
<text x="244.3" y="252">NAME</text>
<text x="260" y="251.9">SIGNATURE</text>
<text x="277.2" y="251.9">DATE</text>
<text x="330.1" y="251.9">TITLE:</text>
<text x="230.6" y="256.1">DRAWN</text>
<text x="239.8" y="256.1">MAYA ROSALES</text>
<text x="275.6" y="255.9">24/10/21</text>
<text x="230.9" y="260.3">CHK'D</text>
<text x="230.4" y="264.4">APPV'D</text>
<text x="231.1" y="268.8">MFG</text>
<text x="231.5" y="273">Q.A</text>
<text x="285.6" y="272.5">MATERIAL:</text>
<text x="330" y="272.5">DWG NO.</text>
<text x="285.6" y="285.5">WEIGHT:</text>
<text x="330.1" y="285.6">SCALE:1:2</text>
<text x="374.5" y="285.6">SHEET 1 OF 3</text>
</g>
</svg>
